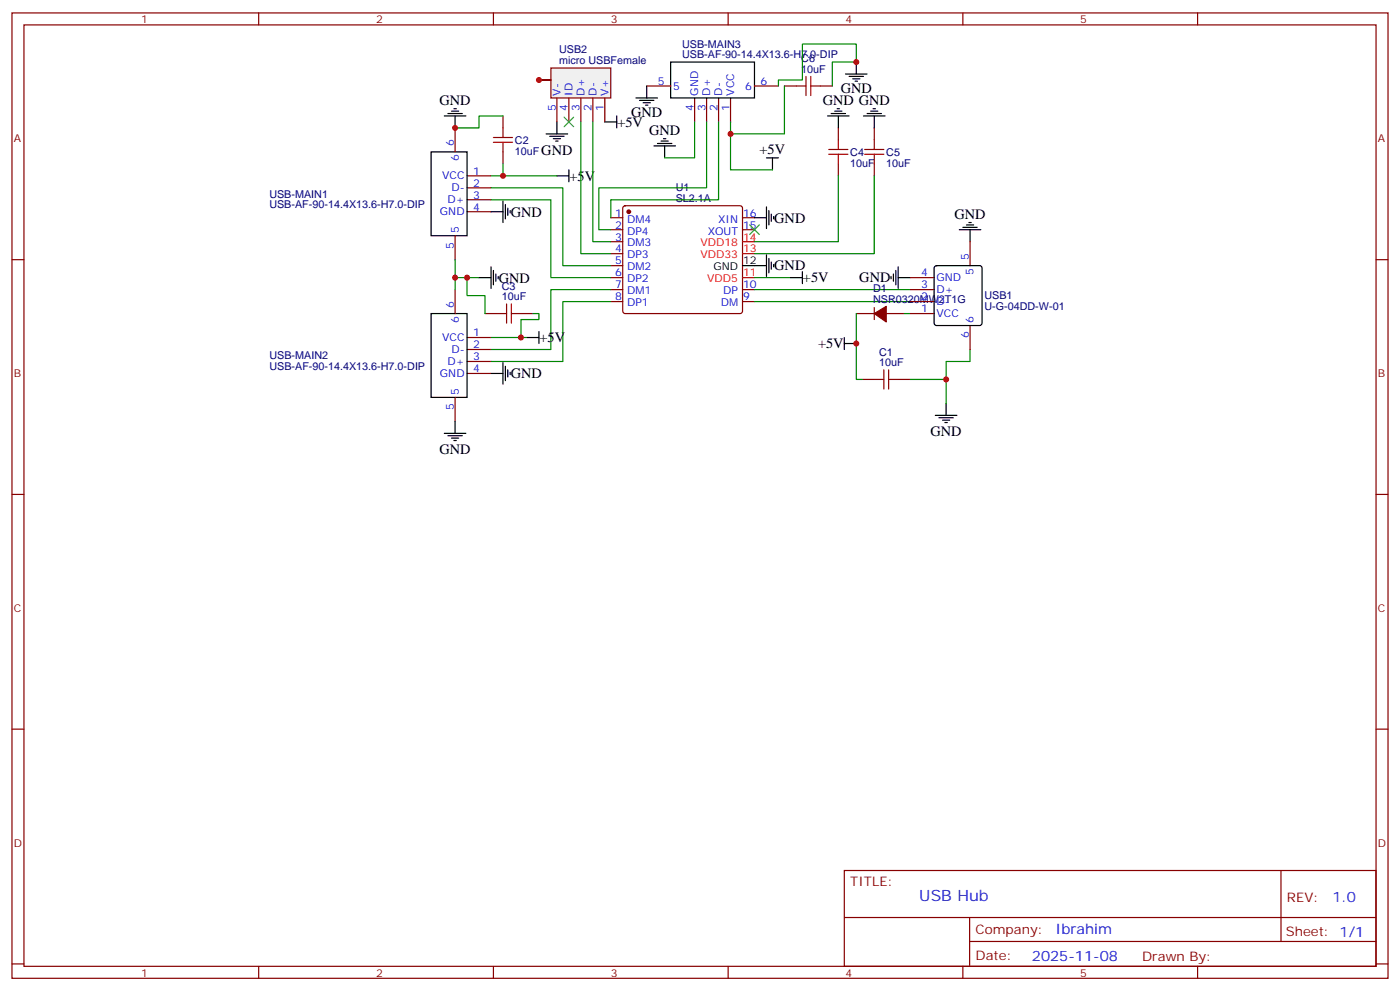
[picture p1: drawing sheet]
<svg xmlns="http://www.w3.org/2000/svg" width="412mm" height="292mm" viewBox="0 0 412 292" stroke-linecap="round" stroke-linejoin="round" font-family="sans-serif">
<g fill="none" stroke="#870000" stroke-width=".35">
<path d="M3.5 3.8h405.4v284.3h-405.4zM7.1 7.3h398.2v277.3h-398.2zM76.2 3.8v3.5M145.3 3.8v3.5M214.5 3.8v3.5M283.6 3.8v3.5M352.8 3.8v3.5M134.1 37.7v7M148.2 34.1v3.6M246.9 37.7v3.5M257.5 37.7v3.5M137.6 51.8h7"/>
<path d="M137.6 55.3h7M137.6 58.8h7M148.2 44.7v3.6M246.9 48.3v3.5M257.5 48.3v3.5M3.5 76.5h3.6M134.1 69.4v7.1M137.6 62.4h7M179.9 64.1h3.5M179.9 67.7h3.5M179.9 71.2h3.5M179.9 74.7h3.5"/>
<path d="M179.9 78.2h3.5M183.7 60.8l.4-.2h33.9l.5 .2 .2 .5v30.4l-.2 .5-.5 .2h-33.9l-.4-.3-.3-.4v-30.4zM218.7 64.1h3.5M218.7 67.7h3.5M285.8 71.2v7M405.3 76.5h3.6M134.1 85.3v7.1M137.6 99.4h7M142.9 92.4h3.5M153.5 92.4h3.5M179.9 81.8h3.5M179.9 85.3h3.5"/>
<path d="M179.9 88.8h3.5M218.7 85.3h3.5M218.7 88.8h3.5M252.2 92.4h5.3M257.5 90.6v3.5M261.1 92.4h5.2M268.1 81.8h7.1M268.1 85.3h7.1M268.1 88.8h7.1M268.1 92.4h7.1M285.8 95.9v7M134.1 117.1v7"/>
<path d="M137.6 102.9h7M137.6 106.5h7M137.6 110h7M254 111.8h3.5M264.6 111.8h3.5M3.5 145.6h3.6M405.3 145.6h3.6M3.5 214.8h3.6M405.3 214.8h3.6M248.7 256.4h156.6v28.2h-156.6zM377.3 256.4v20.9M248.7 270.2h156.5"/>
<path d="M285.6 277.3h119.6M285.6 270.2v14.2M3.5 283.9h3.6M76.2 284.6v3.5M145.3 284.6v3.5M214.5 284.6v3.5M283.6 284.6v3.5M352.8 284.6v3.5M405.3 283.9h3.6"/>
</g>
<g fill="#870000" stroke="#870000" stroke-width=".35">
<path d="M257.5 92.4l3.6-2.2v4.6z"/>
<circle cx="185.2" cy="62.4" r=".53"/>
</g>
<path d="M218.7 74.7h3.5M218.7 71.2h3.5M218.7 81.8h3.5" fill="none" stroke="#f00" stroke-width=".35"/>
<g fill="none" stroke="#000" stroke-width=".35">
<path d="M130.9 34.1h6.3M131.9 33.4h4.3M133 32.7h2.1M133.7 32h.7M134.1 34.1v3.6M243.8 34.1h6.3M244.8 33.4h4.3M245.9 32.7h2.1M246.6 32h.7M246.9 34.1v3.6M254.4 34.1h6.3M255.4 33.4h4.2"/>
<path d="M256.5 32.7h2.1M257.2 32h.7M257.5 34.1v3.6M127 44.7h10.6v24.7h-10.6zM148.2 59.2v6.3M164 51.8h3.6M167.6 50v3.6M144.6 62.4h3.6M144.6 78.6v6.3M145.3 79.7v4.2M148.9 60.3v4.2M149.6 61.3v2.1"/>
<path d="M150.3 62v.7M218.7 78.2h7.1M222.2 64.1h3.6M225.8 61v6.3M225.8 75.1v6.3M226.5 62v4.3M226.5 76.1v4.3M227.2 63.1v2.1M227.2 77.2v2.1M227.9 63.8v.7M227.9 77.9v.7M263.9 79.7v4.2"/>
<path d="M264.6 78.6v6.3M275.4 78.5l.5-.3h12.7l.5 .3 .2 .5v16.2l-.3 .5-.4 .2h-12.7l-.5-.2-.2-.5v-16.2zM282.6 67.7h6.3M283.6 67h4.3M284.7 66.3h2.1M285.4 65.5h.7M285.8 67.7v3.5M127 92.4h10.6v24.7h-10.6zM141.1 81.8h3.5M146 80.7v2.1M146.8 81.4v.7M155.2 99.4h3.5"/>
<path d="M158.7 97.6v3.6M232.8 81.8h3.6M236.4 80v3.5M248.7 99.4v3.5M262.5 81.4v.7M263.2 80.7v2.1M264.6 81.8h3.5M144.6 110h3.6M148.2 106.8v6.4M148.9 107.9v4.2M149.6 108.9v2.2M150.3 109.6v.7"/>
<path d="M248.7 101.2h3.5M278.7 118.8v3.5M130.9 127.6h6.3M131.9 128.3h4.3M133 129h2.1M133.7 129.8h.7M134.1 124.1v3.5M275.5 122.3h6.4M276.6 123h4.2M277.6 123.8h2.2M278.3 124.5h.7"/>
</g>
<g fill="none" stroke="#008700" stroke-width=".35">
<path d="M148.2 34.1h-7.1v3.6h-7M144.6 58.8h17.7v23h17.6M144.6 55.3h21.2v22.9h14.1M144.6 51.8h19.4M148.2 48.3v3.5M246.9 51.8v19.4h-24.7M257.5 51.8v22.9h-35.3M134.1 76.5v8.8M134.1 81.8h7M137.6 81.8v5.3h5.3v5.3M144.6 99.4h10.6M157 92.4h1.7v1.7h-5.2v5.3"/>
<path d="M179.9 88.8h-14.1v17.7h-21.2M179.9 85.3h-17.6v17.6h-17.7M222.2 85.3h45.9M222.2 88.8h45.9M222.2 81.8h10.6M252.2 92.4v19.4h1.8M266.3 92.4h1.8M268.1 111.8h10.6M285.8 102.9v3.6h-7.1v12.3"/>
</g>
<g fill="none" stroke="#a10000" stroke-width=".35">
<path d="M148.2 37.7v2.8M145.3 41.9h5.7M145.3 40.5h5.7M148.2 41.9v2.8M244.1 45.4h5.7M244.1 44h5.7M246.9 41.2v2.8M246.9 45.4v2.9M254.7 45.4h5.6M254.7 44h5.6M257.5 41.2v2.8M257.5 45.4v2.9"/>
<path d="M146.4 92.4h2.8M149.2 89.5v5.7M150.6 89.5v5.7M150.6 92.4h2.9M257.5 111.8h2.8M260.3 108.9v5.7M261.8 111.8h2.8M261.8 108.9v5.7"/>
</g>
<path d="M220.8 66.3l2.9 2.8M223.7 66.3l-2.9 2.8" fill="none" stroke="#3c3" stroke-width=".35"/>
<path d="M162.3 20h17.6v8.9h-17.6z" fill="#f0f0f0" stroke="#870000" stroke-width=".35"/>
<g fill="none" stroke="#870000" stroke-width=".35">
<path d="M158.7 23.6h3.6M164 28.9v7M167.6 28.9v7M171.1 28.9v7M174.6 28.9v7M178.2 28.9v7M190.5 25.3h7.1M204.6 28.9v7M208.1 28.9v7M211.7 28.9v7M215.2 28.9v7M222.2 25.3h7.1"/>
<path d="M231.1 25.3h3.5M241.7 25.3h3.5"/>
</g>
<g fill="none" stroke="#000" stroke-width=".35">
<path d="M197.6 18.3h24.6v10.6h-24.6zM252.2 18.3v3.5M160.9 39.4h6.3M164 35.9v3.5M178.2 35.9h3.5M181.7 34.1v3.6M187.3 28.9h6.4M188.4 29.6h4.2M189.4 30.3h2.2M190.1 31h.8M190.5 25.3v3.6M249.1 21.8h6.3"/>
<path d="M250.1 22.5h4.3M251.2 23.2h2.1M251.9 23.9h.7M161.9 40.1h4.3M163 40.9h2.1M163.7 41.6h.7M192.6 43h6.4M193.7 42.3h4.2M194.7 41.6h2.1M195.4 40.9h.7M195.8 43v3.5M225.8 46.5h3.5"/>
<path d="M227.5 46.5v3.5"/>
</g>
<path d="M171.1 35.9v38.8h8.8M174.6 35.9v35.3h5.3M204.6 35.9v10.6h-8.8M208.1 35.9v19.4h-31.7v12.4h3.5M211.7 35.9v22.9h-31.8v5.3M215.2 35.9v14.1h12.3M229.3 25.3v-1.7h7.1v-10.6h15.8v5.3h-7v7M231.1 25.3v14.1h-15.9" fill="none" stroke="#008700" stroke-width=".35"/>
<path d="M166.2 34.5l2.8 2.8M169 34.5l-2.8 2.8" fill="none" stroke="#3c3" stroke-width=".35"/>
<path d="M234.6 25.3h2.8M237.4 22.5v5.7M238.8 25.3h2.9M238.8 22.5v5.7" fill="none" stroke="#a10000" stroke-width=".35"/>
<g fill="#c00">
<circle cx="134.1" cy="81.8" r=".88"/>
<circle cx="278.7" cy="111.8" r=".88"/>
<circle cx="252.2" cy="101.2" r=".88"/>
<circle cx="148.2" cy="51.8" r=".88"/>
<circle cx="134.1" cy="37.7" r=".88"/>
<circle cx="153.5" cy="99.4" r=".88"/>
<circle cx="137.6" cy="81.8" r=".88"/>
<circle cx="158.8" cy="23.6" r=".88"/>
<circle cx="215.2" cy="39.4" r=".88"/>
<circle cx="252.2" cy="18.3" r=".88"/>
</g>
<text font-size="4.6" fill="#00f" x="270.8" y="265.4">USB Hub</text>
<g font-size="4.2">
<text x="247.6" y="27.4">GND</text>
<text x="129.5" y="31">GND</text>
<text x="185.9" y="34.5">GND</text>
<text x="242.4" y="30.9">GND GND</text>
<text x="181.9" y="37.3">+5V</text>
<text x="191.2" y="39.8">GND</text>
<text x="159.5" y="45.5">GND</text>
<text x="223.7" y="45.4">+5V</text>
<text x="167.7" y="53.2">+5V</text>
<text x="150.5" y="63.8">GND</text>
<text x="228.1" y="65.6">GND</text>
<text x="281.2" y="64.4">GND</text>
<text x="146.9" y="83.2">GND</text>
<text x="228.1" y="79.6">GND</text>
<text x="236.5" y="83.2">+5V</text>
<text x="253.1" y="83.2">GND</text>
<text x="158.9" y="100.8">+5V</text>
<text x="241" y="102.6">+5V</text>
<text x="150.5" y="111.4">GND</text>
<text x="274.1" y="128.4">GND</text>
<text x="129.5" y="133.6">GND</text>
</g>
<g font-size="4.2" fill="#00f">
<text x="392.5" y="265.7">1.0</text>
<text x="310.9" y="275.2">Ibrahim</text>
<text x="304" y="283">2025-11-08</text>
</g>
<g font-size="3.9" fill="#800">
<text x="250.5" y="261">TITLE:</text>
<text x="379.1" y="265.7">REV:</text>
<text x="287.4" y="275.2">Company:</text>
<text x="378.7" y="275.8">Sheet: 1/1</text>
<text x="287.4" y="282.9">Date:</text>
<text x="336.4" y="282.9">Drawn By:</text>
</g>
<g font-size="3.2" fill="#800">
<text x="41.6" y="6.8">1</text>
<text x="110.8" y="6.8">2</text>
<text x="179.9" y="6.8">3</text>
<text x="249.1" y="6.8">4</text>
<text x="318.2" y="6.8">5</text>
<text x="4.1" y="41.9">A</text>
<text x="405.9" y="41.9">A</text>
<text x="4.1" y="111.1">B</text>
<text x="405.9" y="111.1">B</text>
<text x="4.1" y="180.2">C</text>
<text x="405.9" y="180.2">C</text>
<text x="4.1" y="249.3">D</text>
<text x="405.9" y="249.3">D</text>
<text x="41.6" y="287.6">1</text>
<text x="110.8" y="287.6">2</text>
<text x="179.9" y="287.6">3</text>
<text x="249.1" y="287.6">4</text>
<text x="318.2" y="287.6">5</text>
</g>
<g font-size="3.2" fill="#000080">
<text x="164.7" y="15.8">USB2</text>
<text x="200.9" y="17.2">USB-AF-90-14.4X13.6-H7.0-DIP</text>
<text x="200.9" y="14">USB-MAIN3</text>
<text x="164.7" y="19">micro USBFemale</text>
<text x="236" y="21.4">10uF</text>
<text x="236" y="18.3">C6</text>
<text x="151.7" y="45.5">10uF</text>
<text x="151.7" y="42.4">C2</text>
<text x="250.5" y="45.9">C4</text>
<text x="261.1" y="45.9">C5</text>
<text x="250.5" y="49.1">10uF</text>
<text x="261.1" y="49.1">10uF</text>
<text x="79.3" y="58.2">USB-MAIN1</text>
<text x="199" y="59.4">SL2.1A</text>
<text x="199" y="56.2">U1</text>
<text x="79.3" y="61.4">USB-AF-90-14.4X13.6-H7.0-DIP</text>
<text x="147.8" y="88.5">10uF</text>
<text x="147.8" y="85.3">C3</text>
<text x="257.2" y="89.2">NSR0320MW2T1G</text>
<text x="257.2" y="86.1">D1</text>
<text x="290" y="88.2">USB1</text>
<text x="290" y="91.4">U-G-04DD-W-01</text>
<text x="79.4" y="105.8">USB-MAIN2</text>
<text x="258.9" y="107.9">10uF</text>
<text x="258.9" y="104.8">C1</text>
<text x="79.4" y="109.1">USB-AF-90-14.4X13.6-H7.0-DIP</text>
</g>
<g font-size="3.2" fill="#00f">
<text x="165.1" y="28.2" transform="rotate(-90 165.1 28.2)">V-</text>
<text x="168.6" y="28.2" transform="rotate(-90 168.6 28.2)">ID</text>
<text x="172.2" y="28.2" transform="rotate(-90 172.2 28.2)">D+</text>
<text x="175.7" y="28.2" transform="rotate(-90 175.7 28.2)">D-</text>
<text x="179.2" y="28.2" transform="rotate(-90 179.2 28.2)">V+</text>
<text x="193.8" y="25">5</text>
<text x="198.3" y="26.4">5</text>
<text x="205.7" y="28.2" transform="rotate(-90 205.7 28.2)">GND</text>
<text x="209.2" y="28.2" transform="rotate(-90 209.2 28.2)">D+</text>
<text x="212.7" y="28.2" transform="rotate(-90 212.7 28.2)">D-</text>
<text x="216.3" y="28.2" transform="rotate(-90 216.3 28.2)">VCC</text>
<text x="219.5" y="26.4">6</text>
<text x="224" y="25">6</text>
<text x="163.7" y="32.6" transform="rotate(-90 163.7 32.6)">5</text>
<text x="167.2" y="32.6" transform="rotate(-90 167.2 32.6)">4</text>
<text x="170.7" y="32.6" transform="rotate(-90 170.7 32.6)">3</text>
<text x="174.3" y="32.6" transform="rotate(-90 174.3 32.6)">2</text>
<text x="177.8" y="32.6" transform="rotate(-90 177.8 32.6)">1</text>
<text x="204.3" y="32.6" transform="rotate(-90 204.3 32.6)">4</text>
<text x="207.8" y="32.6" transform="rotate(-90 207.8 32.6)">3</text>
<text x="211.3" y="32.6" transform="rotate(-90 211.3 32.6)">2</text>
<text x="214.8" y="32.6" transform="rotate(-90 214.8 32.6)">1</text>
<text x="133.7" y="43" transform="rotate(-90 133.7 43)">6</text>
<text x="135.1" y="47.5" transform="rotate(-90 135.1 47.5)">6</text>
<text x="130.3" y="52.8">VCC</text>
<text x="139.3" y="51.4">1</text>
<text x="131.8" y="59.9">D+</text>
<text x="133" y="56.4">D-</text>
<text x="139.3" y="55">2</text>
<text x="139.3" y="58.5">3</text>
<text x="129.6" y="63.4">GND</text>
<text x="139.3" y="62">4</text>
<text x="181.3" y="63.8">1</text>
<text x="184.7" y="65.5">DM4</text>
<text x="211.5" y="65.5">XIN</text>
<text x="218.9" y="63.8">16</text>
<text x="135.1" y="68.7" transform="rotate(-90 135.1 68.7)">5</text>
<text x="181.3" y="67.3">2</text>
<text x="181.3" y="70.8">3</text>
<text x="184.7" y="69.1">DP4</text>
<text x="208.5" y="69.1">XOUT</text>
<text x="218.9" y="67.3">15</text>
<text x="133.7" y="73.2" transform="rotate(-90 133.7 73.2)">5</text>
<text x="181.3" y="74.4">4</text>
<text x="181.3" y="77.9">5</text>
<text x="184.7" y="72.6">DM3</text>
<text x="184.7" y="76.1">DP3</text>
<text x="285.4" y="76.5" transform="rotate(-90 285.4 76.5)">5</text>
<text x="181.3" y="81.4">6</text>
<text x="184.7" y="79.7">DM2</text>
<text x="184.7" y="83.2">DP2</text>
<text x="271.4" y="81.4">4</text>
<text x="275.9" y="82.8">GND</text>
<text x="286.8" y="81" transform="rotate(-90 286.8 81)">5</text>
<text x="181.3" y="84.9">7</text>
<text x="181.3" y="88.5">8</text>
<text x="184.7" y="86.7">DM1</text>
<text x="213.1" y="86.7">DP</text>
<text x="218.9" y="88.5">9</text>
<text x="218.9" y="84.9">10</text>
<text x="271.4" y="84.9">3</text>
<text x="271.4" y="88.5">2</text>
<text x="275.9" y="86.4">D+</text>
<text x="275.9" y="89.9">D-</text>
<text x="133.7" y="90.6" transform="rotate(-90 133.7 90.6)">6</text>
<text x="135.1" y="95.1" transform="rotate(-90 135.1 95.1)">6</text>
<text x="184.7" y="90.2">DP1</text>
<text x="212.3" y="90.2">DM</text>
<text x="271.4" y="92">1</text>
<text x="275.9" y="93.4">VCC</text>
<text x="286.8" y="95.2" transform="rotate(-90 286.8 95.2)">6</text>
<text x="130.3" y="100.5">VCC</text>
<text x="139.3" y="99.1">1</text>
<text x="285.4" y="99.7" transform="rotate(-90 285.4 99.7)">6</text>
<text x="131.8" y="107.5">D+</text>
<text x="133" y="104">D-</text>
<text x="139.3" y="102.6">2</text>
<text x="139.3" y="106.1">3</text>
<text x="129.6" y="111.1">GND</text>
<text x="139.3" y="109.6">4</text>
<text x="135.1" y="116.3" transform="rotate(-90 135.1 116.3)">5</text>
<text x="133.7" y="120.8" transform="rotate(-90 133.7 120.8)">5</text>
</g>
<g font-size="3.2" fill="#f00">
<text x="218.9" y="70.8">14</text>
<text x="206.3" y="76.1">VDD33</text>
<text x="206.3" y="72.6">VDD18</text>
<text x="218.9" y="74.4">13</text>
<text x="208.3" y="83.2">VDD5</text>
<text x="218.9" y="81.4">11</text>
</g>
<g font-size="3.2">
<text x="218.9" y="77.9">12</text>
<text x="210.1" y="79.7">GND</text>
</g>
</svg>
